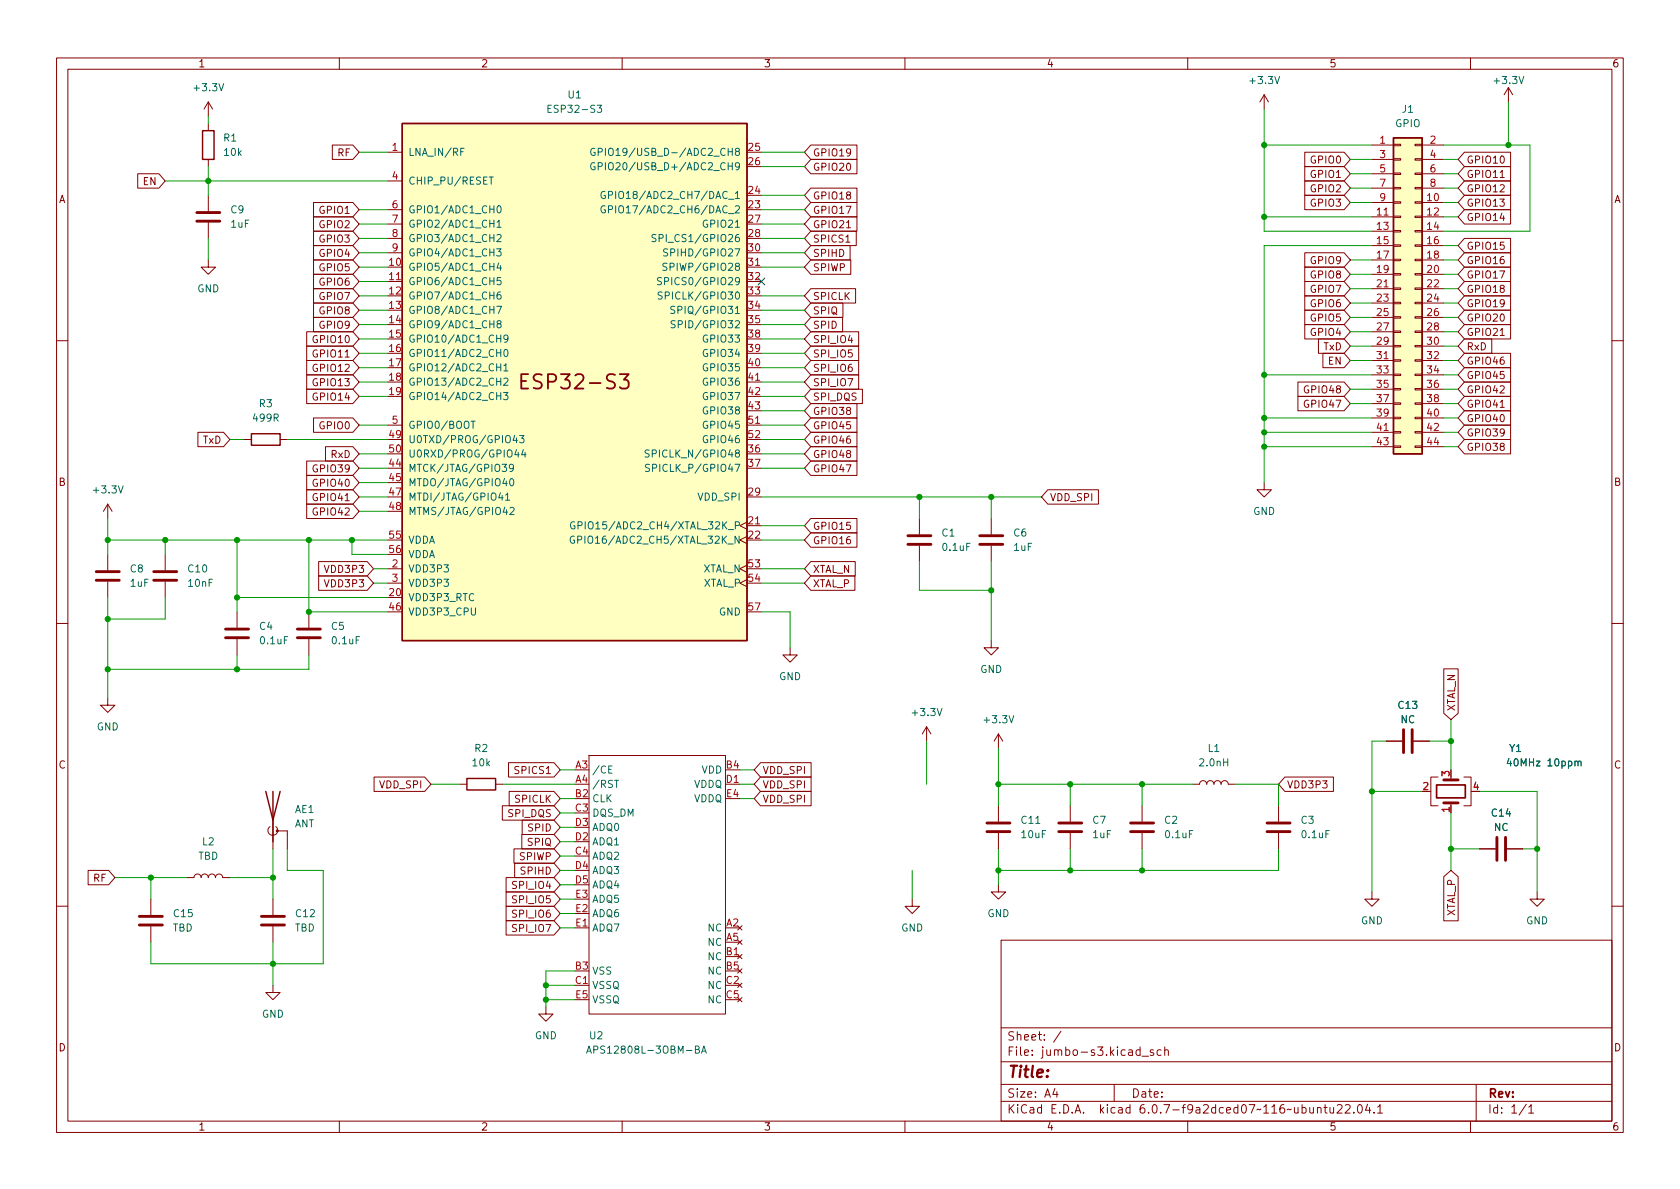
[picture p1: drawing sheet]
<svg xmlns="http://www.w3.org/2000/svg" width="297mm" height="210mm" viewBox="0 0 297 210" stroke-linecap="round" stroke-linejoin="round" font-family="sans-serif">
<g fill="none" stroke="#840000" stroke-width=".18">
<path d="M10 10.2h277v190.1h-277zM12 12.2h273v186.1h-273zM36.8 18v2.6M36.8 18l-.7 1.3M36.8 18l.8 1.3M60 10.2v2M110 10.2v2M160 10.2v2M210 10.2v2M223.5 16.8l-.7 1.2M223.5 16.8v2.5M223.5 16.8l.8 1.2"/>
<path d="M260 10.2v2M266.7 15.5l-.8 1.3M266.7 15.5v2.5M266.7 15.5l.8 1.3M24.3 30.7h3.8l1.1 1.3-1.1 1.3h-3.8zM36.8 21.8v1.3M36.8 28.2v1.3M36.8 34.5v2.8M36.8 39.4v2.8M55.4 38.3h7l1.1 1.3-1.1 1.3h-7zM55.4 35.8h7l1.1 1.3-1.1 1.2h-7zM58.8 25.6h3.6l1.1 1.3-1.1 1.3h-3.6z"/>
<path d="M68.6 26.9h2.5M68.6 32h2.5M68.6 37.1h2.5M68.6 39.6h2.5M143.4 25.6h8.1v2.6h-8.1l-1.2-1.3zM143.4 35.8h8.1v2.5h-8.1l-1.2-1.2zM143.4 38.3h8.1v2.6h-8.1l-1.2-1.3zM143.4 28.2h8.1v2.5h-8.1l-1.2-1.2zM143.4 33.3h8.1v2.5h-8.1l-1.2-1.3zM230.7 32h6.9l1.2 1.3-1.2 1.2h-6.9zM230.7 29.5h6.9l1.2 1.2-1.2 1.3h-6.9zM230.7 26.9h6.9l1.2 1.3-1.2 1.3h-6.9z"/>
<path d="M230.7 34.5h6.9l1.2 1.3-1.2 1.3h-6.9zM242.6 25.6h3.8M242.6 35.8h3.8M242.6 38.3h3.8M242.6 28.2h3.8M242.6 30.7h3.8M242.6 33.3h3.8M246.4 38.2h1.2v.3h-1.2zM246.4 35.7h1.2v.2h-1.2zM246.4 33.1h1.2v.3h-1.2zM246.4 30.6h1.2v.3h-1.2zM246.4 28.1h1.2v.2h-1.2z"/>
<path d="M246.4 25.5h1.2v.3h-1.2zM250.2 38.2h1.3v.3h-1.3zM250.2 35.7h1.3v.2h-1.3zM250.2 33.1h1.3v.3h-1.3zM250.2 30.6h1.3v.3h-1.3zM250.2 28.1h1.3v.2h-1.3zM250.2 25.5h1.3v.3h-1.3zM251.5 25.6h3.8M251.5 35.8h3.8M251.5 38.3h3.8M251.5 28.2h3.8M251.5 30.7h3.8"/>
<path d="M251.5 33.3h3.8M258.9 34.5h8.2v2.6h-8.2l-1.1-1.3zM258.9 37.1h8.2v2.5h-8.2l-1.1-1.3zM258.9 32h8.2v2.5h-8.2l-1.1-1.2zM258.9 29.5h8.2v2.5h-8.2l-1.1-1.3zM258.9 26.9h8.2v2.6h-8.2l-1.1-1.3zM265.2 31.4h.8M36.8 46v1.2h1.3l-1.3 1.3-1.2-1.3h1.2M54.2 58.7h8.2l1.1 1.2-1.1 1.3h-8.2zM55.4 51h7l1.1 1.3-1.1 1.3h-7zM55.4 53.6h7l1.1 1.3-1.1 1.2h-7zM55.4 43.4h7l1.1 1.3-1.1 1.3h-7z"/>
<path d="M55.4 56.1h7l1.1 1.3-1.1 1.3h-7zM55.4 46h7l1.1 1.2-1.1 1.3h-7zM55.4 40.9h7l1.1 1.3-1.1 1.2h-7zM55.4 48.5h7l1.1 1.3-1.1 1.2h-7zM68.6 49.8h2.5M68.6 42.2h2.5M68.6 44.7h2.5M132.1 47.2h2.5M143.4 46h7v2.5h-7l-1.2-1.3zM143.4 43.4h6.9v2.6h-6.9l-1.2-1.3zM143.4 51h7.9v2.6h-7.9l-1.2-1.3zM143.4 40.9h8v2.5h-8l-1.2-1.2z"/>
<path d="M143.4 56.1h5.6v2.6h-5.6l-1.2-1.3zM143.4 58.7h8.4v2.5h-8.4l-1.2-1.3zM143.4 53.6h5.6v2.5h-5.6l-1.2-1.2zM149.6 42.8h.7M149.7 40.3h.7M230.7 52.3h6.9l1.2 1.3-1.2 1.3h-6.9zM230.7 49.8h6.9l1.2 1.2-1.2 1.3h-6.9zM230.7 54.9h6.9l1.2 1.2-1.2 1.3h-6.9zM230.7 47.2h6.9l1.2 1.3-1.2 1.3h-6.9zM230.7 57.4h6.9l1.2 1.3-1.2 1.2h-6.9zM230.7 44.7h6.9l1.2 1.3-1.2 1.2h-6.9zM233.1 59.9h4.5l1.2 1.3-1.2 1.3h-4.5z"/>
<path d="M242.6 40.9h3.8M242.6 43.4h3.8M242.6 46h3.8M242.6 48.5h3.8M242.6 51h3.8M242.6 53.6h3.8M242.6 56.1h3.8M242.6 58.7h3.8M246.4 58.5h1.2v.3h-1.2zM246.4 56h1.2v.3h-1.2zM246.4 53.5h1.2v.2h-1.2zM246.4 50.9h1.2v.3h-1.2z"/>
<path d="M246.4 48.4h1.2v.2h-1.2zM246.4 45.8h1.2v.3h-1.2zM246.4 43.3h1.2v.3h-1.2zM246.4 40.8h1.2v.2h-1.2zM250.2 58.5h1.3v.3h-1.3zM250.2 56h1.3v.3h-1.3zM250.2 53.5h1.3v.2h-1.3zM250.2 50.9h1.3v.3h-1.3zM250.2 48.4h1.3v.2h-1.3zM250.2 45.8h1.3v.3h-1.3zM250.2 43.3h1.3v.3h-1.3zM250.2 40.8h1.3v.2h-1.3z"/>
<path d="M251.5 40.9h3.8M251.5 43.4h3.8M251.5 46h3.8M251.5 48.5h3.8M251.5 51h3.8M251.5 53.6h3.8M251.5 56.1h3.8M251.5 58.7h3.8M258.9 57.4h8.2v2.5h-8.2l-1.1-1.2zM258.9 54.9h8.2v2.5h-8.2l-1.1-1.3zM258.9 59.9h4.9v2.6h-4.9l-1.1-1.3zM258.9 42.2h8.2v2.5h-8.2l-1.1-1.3z"/>
<path d="M258.9 52.3h8.2v2.6h-8.2l-1.1-1.3zM258.9 47.2h8.2v2.6h-8.2l-1.1-1.3zM258.9 49.8h8.2v2.5h-8.2l-1.1-1.3zM258.9 44.7h8.2v2.5h-8.2l-1.1-1.2zM265.2 59.3h.8M10 60.2h2M35 76.4h4.5l1.1 1.3-1.1 1.3h-4.5zM43.2 77.7h1.2M49.5 77.7h1.3M54.2 68.8h8.2l1.1 1.3-1.1 1.3h-8.2zM54.2 66.3h8.2l1.1 1.3-1.1 1.2h-8.2zM54.2 61.2h8.2l1.1 1.3-1.1 1.2h-8.2z"/>
<path d="M54.2 63.7h8.2l1.1 1.3-1.1 1.3h-8.2zM55.4 73.9h7l1.1 1.3-1.1 1.2h-7zM57.6 79h4.8l1.1 1.3-1.1 1.2h-4.8zM68.6 75.2h2.5M132.1 67.6h2.5M132.1 75.2h2.5M143.4 66.3h8.4v2.5h-8.4l-1.2-1.2zM143.4 63.7h8.4v2.6h-8.4l-1.2-1.3zM143.4 79h8.1v2.5h-8.1l-1.2-1.2zM143.4 61.2h8.4v2.5h-8.4l-1.2-1.2zM143.4 73.9h8.1v2.5h-8.1l-1.2-1.2zM143.4 76.4h8.1v2.6h-8.1l-1.2-1.3z"/>
<path d="M143.4 68.8h9.1v2.6h-9.1l-1.2-1.3zM143.4 71.4h8.1v2.5h-8.1l-1.2-1.3zM229.5 67.6h8.1l1.2 1.2-1.2 1.3h-8.1zM229.5 70.1h8.1l1.2 1.3-1.2 1.2h-8.1zM233.9 62.5h3.7l1.2 1.2-1.2 1.3h-3.7zM242.6 61.2h3.8M242.6 63.7h3.8M242.6 66.3h3.8M242.6 68.8h3.8M242.6 71.4h3.8M242.6 73.9h3.8M242.6 76.4h3.8"/>
<path d="M242.6 79h3.8M246.4 78.9h1.2v.2h-1.2zM246.4 76.3h1.2v.3h-1.2zM246.4 73.8h1.2v.2h-1.2zM246.4 71.2h1.2v.3h-1.2zM246.4 68.7h1.2v.3h-1.2zM246.4 66.2h1.2v.2h-1.2zM246.4 63.6h1.2v.3h-1.2zM246.4 61.1h1.2v.2h-1.2zM250.2 78.9h1.3v.2h-1.3zM250.2 76.3h1.3v.3h-1.3zM250.2 73.8h1.3v.2h-1.3z"/>
<path d="M250.2 71.2h1.3v.3h-1.3zM250.2 68.7h1.3v.3h-1.3zM250.2 66.2h1.3v.2h-1.3zM250.2 63.6h1.3v.3h-1.3zM250.2 61.1h1.3v.2h-1.3zM251.5 61.2h3.8M251.5 63.7h3.8M251.5 66.3h3.8M251.5 68.8h3.8M251.5 71.4h3.8M251.5 73.9h3.8M251.5 76.4h3.8"/>
<path d="M251.5 79h3.8M258.9 62.5h8.2v2.5h-8.2l-1.1-1.3zM258.9 75.2h8.2v2.5h-8.2l-1.1-1.3zM258.9 72.6h8.2v2.6h-8.2l-1.1-1.3zM258.9 77.7h8.2v2.6h-8.2l-1.1-1.3zM258.9 70.1h8.2v2.5h-8.2l-1.1-1.2zM258.9 65h8.2v2.6h-8.2l-1.1-1.3zM258.9 67.6h8.2v2.5h-8.2l-1.1-1.3zM265.2 72h.8M285 60.2h2M19 89.1v2.6M19 98v2.8"/>
<path d="M19 89.1l-.7 1.3M19 89.1l.8 1.3M29.2 98v2.8M54.2 81.5h8.2l1.1 1.3-1.1 1.3h-8.2zM54.2 84.1h8.2l1.1 1.2-1.1 1.3h-8.2zM54.2 89.1h8.2l1.1 1.3-1.1 1.3h-8.2zM54.2 86.6h8.2l1.1 1.3-1.1 1.2h-8.2zM56.3 99.3h8.6l1.1 1.3-1.1 1.2h-8.6zM132.1 92.3l-1.3 .7 1.3 .6M132.1 94.9l-1.3 .6 1.3 .6M132.1 99.9l-1.3 .7 1.3 .6M132.1 93h2.5"/>
<path d="M143.4 91.7h8.1v2.5h-8.1l-1.2-1.2zM143.4 94.2h8.1v2.6h-8.1l-1.2-1.3zM143.4 99.3h7.8v2.5h-7.8l-1.2-1.2zM143.4 81.5h8.1v2.6h-8.1l-1.2-1.3zM162.6 91.7v2.8M162.6 96.5v2.8M175.3 91.7v2.8M175.3 96.5v2.8M185.3 86.6h8.9v2.5h-8.9l-1.2-1.2zM223.5 85.3v1.3h1.3l-1.3 1.3-1.3-1.3h1.3M10 110.2h2M19 102.9v2.8"/>
<path d="M29.2 102.9v2.8M41.9 108.2v2.8M41.9 113v2.8M54.6 108.2v2.8M54.6 113v2.8M56.3 101.8h8.6l1.1 1.3-1.1 1.3h-8.6zM68.6 100.6h2.5M68.6 103.1h2.5M132.1 102.5l-1.3 .6 1.3 .7M139.7 114.5v1.3h1.3l-1.3 1.3-1.3-1.3h1.3M143.4 101.8h7.8v2.6h-7.8l-1.2-1.3zM175.3 113.3v1.2h1.2l-1.2 1.3-1.3-1.3h1.3"/>
<path d="M255.3 118.3h2.5v7.8l-1.3 1.1-1.2-1.1zM285 110.2h2M19 123.4v1.3h1.3l-1.3 1.3-1.2-1.3h1.2M66.1 137.4h9l1.1 1.3-1.1 1.2h-9zM81.3 138.7h1.2M87.6 138.7h1.3M89.9 134.9h8l1.2 1.2-1.2 1.3h-8zM90 139.9h7.9l1.2 1.3-1.2 1.3h-7.9zM104.1 133.6h24.2v45.7h-24.2zM134.5 137.4h8.9v2.5h-8.9l-1.2-1.2zM134.5 134.9h8.9v2.5h-8.9l-1.2-1.3zM134.5 139.9h8.9v2.6h-8.9l-1.2-1.3z"/>
<path d="M163.8 128.5l-.7 1.3M163.8 128.5v2.6M163.8 128.5l.8 1.3M176.5 129.8l-.7 1.3M176.5 129.8v2.5M176.5 129.8l.8 1.3M210.8 138.7h1.3a.64 .64 0 0 1 .6-.7 .64 .64 0 0 1 .7 .7 .64 .64 0 0 1 .6-.7 .64 .64 0 0 1 .6 .7 .64 .64 0 0 1 .7-.7 .64 .64 0 0 1 .6 .7 .64 .64 0 0 1 .6-.7 .64 .64 0 0 1 .7 .7h1.2M227.2 137.4h8.6v2.5h-8.6l-1.1-1.2zM245.1 131.1h2.8M249.9 131.1h2.8M254.3 137.4h-1.3v5.1h1.3M256.5 137.4v.5"/>
<path d="M258.8 137.4h1.3v5.1h-1.3M15.6 153.9h3.6l1.1 1.3-1.1 1.3h-3.6zM26.7 159v2.8M33 155.2h1.3a.64 .64 0 0 1 .6-.6 .64 .64 0 0 1 .7 .6 .64 .64 0 0 1 .6-.6 .64 .64 0 0 1 .6 .6 .64 .64 0 0 1 .7-.6 .64 .64 0 0 1 .6 .6 .64 .64 0 0 1 .6-.6 .64 .64 0 0 1 .7 .6h1.2M48.3 145v5.1M48.3 159v2.8M48.8 146.2a.85 .85 0 0 1 .1 1.2 .85 .85 0 0 1-1.3 0 .85 .85 0 0 1 .2-1.2M49 146.9h1.8v3.2M88.8 142.5h9.1l1.2 1.3-1.2 1.2h-9.1zM89.5 155.2h8.4l1.2 1.3-1.2 1.2h-8.4zM89.5 157.7h8.4l1.2 1.3-1.2 1.3h-8.4zM90.9 150.1h7l1.2 1.3-1.2 1.2h-7z"/>
<path d="M91 152.6h6.9l1.2 1.3-1.2 1.3h-6.9zM92.3 147.6h5.6l1.2 1.2-1.2 1.3h-5.6zM92.3 145h5.6l1.2 1.3-1.2 1.3h-5.6zM161.3 159v1.3h1.3l-1.3 1.2-1.3-1.2h1.3M176.5 156.5v1.2h1.3l-1.3 1.3-1.2-1.3h1.2M176.5 142.5v2.8M176.5 147.3v2.8M189.2 142.5v2.8M189.2 147.3v2.8M201.9 142.5v2.8M201.9 147.3v2.8M226.1 142.5v2.8"/>
<path d="M226.1 147.3v2.8M242.6 157.7v1.3h1.2l-1.2 1.3-1.3-1.3h1.3M255.3 155l1.2-1.1 1.3 1.1v7.8h-2.5zM256.5 142v.5M261.6 150.1h2.8M266.4 150.1h2.8M271.8 157.7v1.3h1.2l-1.2 1.3-1.3-1.3h1.3M10 160.2h2M26.7 163.8v2.8M48.3 174.2v1.3h1.2l-1.2 1.3-1.3-1.3h1.3M48.3 163.8v2.8M89.5 162.8h8.4l1.2 1.3-1.2 1.2h-8.4z"/>
<path d="M89.5 160.3h8.4l1.2 1.2-1.2 1.3h-8.4zM96.5 178v1.3h1.3l-1.3 1.3-1.3-1.3h1.3M130.4 163.7l.8 .8M130.4 166.2l.8 .8M130.4 168.8l.8 .7M130.4 171.3l.8 .8M131.2 163.7l-.8 .8M131.2 166.2l-.8 .8M131.2 168.8l-.8 .7M131.2 171.3l-.8 .8M177 166.3h108v32h-108zM285 160.2h2"/>
<path d="M60 198.3v2M110 198.3v2M160 198.3v2M177 194.8h108M177 191.8h108M177 187.8h108M177 181.8h108M186.5 192.5l-.4 1h1M186.9 193v1M187.6 182.4l-1.3 1.9M197 191.8v3M201.9 186.8h1.2"/>
<path d="M203.9 185.7l-.3-.1-.2 .2v.3l.5 .1v.4h-.5M205.3 185.7l-.4-.1-.3 .3v.4l.1 .3h.6M205.9 185.8l.2-.2 .4 .1 .1 .9M205.9 185.1v1.5M210 198.3v2M232.9 196l.2-.2 .4 .1 .1 .9M232.9 195.8v1M234.1 195.8h.5M234.3 195.3v1.3l.3 .2M235.1 195.8l.1 1h.4l.2-.1M235.8 195.8v1M236.4 195.5l.6-.2 .2 .2 .1 .3-.9 1h.9"/>
<path d="M237.9 195.5l.5-.2 .2 .2 .1 .3-.9 1h.9M239.4 196.7v.1M240.2 195.4l.2-.1a.81 .81 0 0 1 .5 .7 .81 .81 0 0 1-.3 .8h-.1a.81 .81 0 0 1-.6-.6 .81 .81 0 0 1 .3-.8zM241.8 195.3l-.4 1h1M242.1 195.8v1M242.9 196.7v.1M243.6 195.8l.4-.5v1.5M243.6 196.8h.8M260 198.3v2M261 191.8v6.5M269.9 195.3l-1.3 1.9M270.3 195.8l.4-.5v1.5"/>
<path d="M270.3 196.8h.9"/>
</g>
<g fill="none" stroke="#840000" stroke-width=".51">
<path d="M34.8 39.1h4.1M34.8 37.6h4.1M160.5 96.3h4.1M160.5 94.7h4.1M173.2 96.3h4.1M173.2 94.7h4.1M17 101.1h4.1M17 102.6h4.1M27.2 101.1h4M27.2 102.6h4M39.9 112.8h4M39.9 111.2h4"/>
<path d="M52.6 112.8h4M52.6 111.2h4M248.2 129v4.1M249.7 129v4.1M255.3 137.9h2.5M174.5 147.1h4.1M174.5 145.5h4.1M187.2 147.1h4.1M187.2 145.5h4.1M199.9 147.1h4.1M199.9 145.5h4.1M224 147.1h4.1"/>
<path d="M224 145.5h4.1M255.3 142h2.5M264.7 148.1v4M266.2 148.1v4M24.6 162h4.1M24.6 163.6h4.1M46.2 162h4.1M46.2 163.6h4.1"/>
</g>
<path d="M35.8 23.1h2v5.1h-2zM71.1 21.8h61v91.5h-61zM246.4 24.4h5.1v55.9h-5.1zM44.4 76.7h5.1v2h-5.1zM47 139.9l1.3 5.1 1.2-5.1M48.3 139.9v8.9M82.5 137.7h5.1v2h-5.1z" fill="none" stroke="#840000" stroke-width=".25"/>
<path d="M254 138.8h5.1v2.3h-5.1z" fill="none" stroke="#840000" stroke-width=".3"/>
<g fill="none" stroke="#006464" stroke-width=".18">
<path d="M96.9 19.2h.4M97.5 18.6h-.6v1.3h.6M105.6 18.6h.8l-.4 .5 .3 .1v.6l-.2 .1-.5-.1M81.5 26.8h.4M82.1 26.2h-.6v1.3M86.5 31.3h.7M86.8 31.3v1.3M87.9 39.3l.3-.4v1.3M88 36.5l.2-.1a.68 .68 0 0 1 .4 .6 .68 .68 0 0 1-.4 .7l-.2-.2-.1-.3zM105.2 26.3a.59 .59 0 0 0-.8 .6 .59 .59 0 0 0 .8 .5v-.5h-.2M105.2 28.8a.59 .59 0 0 0-.8 .6 .59 .59 0 0 0 .8 .6v-.5h-.2M105.8 26.9l.6-.1 .1-.2-.1-.3-.6-.1v1.3"/>
<path d="M105.8 29.4h.6l.1-.2-.1-.3-.6-.1v1.2M107 36.4a.59 .59 0 0 0-.8 .6 .59 .59 0 0 0 .8 .6v-.5h-.2M107 33.9a.59 .59 0 0 0-.8 .6 .59 .59 0 0 0 .8 .6v-.5h-.2M107 26.2v1.3M107.6 37h.6l.1-.2-.1-.3-.6-.1v1.3M107.6 34.5l.6-.1 .1-.1-.1-.3-.6-.2v1.3M87.8 54.2h.9l-.6 1.2M87.8 44h.8l-.4 .5 .3 .1v.6l-.1 .1-.6-.1M87.9 41.6l.5-.1 .2 .3-.8 .9h.8M87.9 40.2h.7M88.1 57.2l-.2-.2v-.2l.2-.1 .4 .1 .1 .1-.1 .2-.5 .2-.1 .2v.2l.2 .3 .4-.1 .1-.2v-.2l-.2-.3M88.2 46.5l-.3 .9h.8"/>
<path d="M88.5 51.6l-.4 .1a.86 .86 0 0 0 0 1.2l.4-.1 .1-.5-.2-.2h-.3l-.2 .2M88.5 47v.8M88.5 49.1h-.6v.6l.2-.1h.4l.1 .2-.1 .4-.1 .2-.5-.2M89.8 59.8l-.2 .2h-.3l-.2-.2 .1-.5 .4-.1 .2 .2a.84 .84 0 0 1-.4 1.1h-.2M116 41.5h-.5l-.2 .1v.3l.6 .3 .1 .3-.3 .2h-.4M117 49.1h-.5l-.2 .1v.4l.5 .2 .2 .3-.3 .3-.5-.1M117.1 51.7l-.5-.1-.2 .1v.4l.6 .2 .1 .4-.3 .2-.4-.1M117.9 46.6l-.5-.1-.1 .2v.3l.5 .3 .1 .3-.2 .2h-.5M118 44.1l-.4-.1-.2 .1v.4l.5 .2 .1 .3-.2 .3-.5-.1M119.3 54.2h-.5l-.1 .1v.3l.5 .3 .1 .3-.2 .2h-.5M119.4 56.8l-.5-.1-.2 .2 .1 .3 .5 .3v.4l-.2 .1-.4-.1M83.3 74.5h.7"/>
<path d="M83.6 74.5v1.3M87.8 64.9h.7M88.5 64.3v1.3M89 69.4h.8l-.4 .5 .4 .1v.6l-.2 .1-.6-.1M89.1 64.7l.3-.4v1.3M89.1 67l.5-.1 .2 .3-.8 .9h.8M89.1 65.6h.7M89.2 61.9l.2-.1a.68 .68 0 0 1 .4 .6 .68 .68 0 0 1-.4 .7l-.2-.2-.1-.3zM91 77l-.3 .9h.8M91.3 79.5l-.3 .9h.8M91.3 77.4v.9M91.6 80v.8"/>
<path d="M91.9 77h.8l-.5 .5 .4 .1v.6l-.2 .1-.5-.1M92.5 79.5l-.3 .9h.8M92.8 80v.8M114.8 79.6h-.5l-.2 .1v.3l.6 .3 .1 .3-.3 .2h-.4M88.5 87.1l-.3 .9h.8M88.8 87.6v.9M89.4 87.5l.4-.3v1.3M89.4 88.5h.7M90.2 89.8l.5-.1 .2 .4-.8 .9h.8M90.2 84.8l.2-.2a.68 .68 0 0 1 .5 .7 .68 .68 0 0 1-.5 .6l-.2-.1-.1-.4zM90.8 82.6l-.3 .3h-.2l-.2-.3 .1-.4 .3-.1 .2 .1a.84 .84 0 0 1-.3 1.2h-.2M101.5 94.9a.59 .59 0 0 0-.7 .5 .59 .59 0 0 0 .7 .6l.1-.5h-.2"/>
<path d="M101.6 92.3a.59 .59 0 0 0-.7 .6 .59 .59 0 0 0 .7 .6l.1-.5h-.3M102.1 95.5l.6-.1 .2-.2-.1-.3-.7-.1v1.3M102.2 92.9h.6l.1-.2v-.3l-.7-.1v1.2M114.8 82.2l-.4-.1-.2 .1v.4l.5 .2 .1 .3-.2 .3-.5-.1M108.2 135.4h-.6v1.3h.6M108.7 138h.7M266.8 134.1l-.3 .9h.8M279 134.8l.2-.2 .3 .1v.7M103.7 186.2l.4-1.2 .5 1.2M103.8 185.9h.6M122.9 185.6l.6-.1 .1-.2v-.2l-.7-.1v1.2h.5l.2-.1 .1-.3-.3-.2M124 186.2l.5-1.2 .4 1.2"/>
<path d="M124.2 185.9h.6"/>
</g>
<g fill="#ffffc2" stroke="#ffffc2" stroke-width=".18">
<path d="M246.4 24.4h5.1v55.9h-5.1z"/>
<path d="M71.1 21.8h61v91.5h-61z"/>
</g>
<circle cx="49" cy="146.9" r=".18" fill="#840000" stroke="#840000" stroke-width=".18"/>
<path d="M92.2 67.4h.8M93.4 66.2h-1.2v2.5h1.2M109.6 66.2h1.6l-.9 .9a.69 .69 0 0 1 .9 .5v.6l-.3 .4-.2 .1h-.8l-.3-.2" fill="none" stroke="#840000" stroke-width=".32"/>
<g fill="none" stroke="#009600" stroke-width=".18">
<path d="M223.5 19.3v21.6h19.1M266.7 18v7.6M29.2 32h39.4M36.8 20.6v1.2M36.8 29.5v5M63.5 37.1h5.1M63.5 26.9h5.1M63.5 39.6h5.1M134.6 37.1h7.6M134.6 34.5h7.6M134.6 26.9h7.6M134.6 29.5h7.6"/>
<path d="M134.6 39.6h7.6M223.5 25.6h19.1M223.5 38.3h19.1M238.8 33.3h3.8M238.8 30.7h3.8M238.8 28.2h3.8M238.8 35.8h3.8M255.3 33.3h2.5M255.3 25.6h15.2v15.3h-15.2M255.3 30.7h2.5M255.3 28.2h2.5M255.3 35.8h2.5"/>
<path d="M255.3 38.3h2.5M36.8 42.2v3.8M63.5 47.2h5.1M63.5 42.2h5.1M63.5 44.7h5.1M63.5 59.9h5.1M63.5 57.4h5.1M63.5 52.3h5.1M63.5 54.9h5.1M63.5 49.8h5.1M134.6 47.2h7.6M134.6 42.2h7.6"/>
<path d="M134.6 44.7h7.6M134.6 59.9h7.6M134.6 57.4h7.6M134.6 52.3h7.6M134.6 54.9h7.6M238.8 58.7h3.8M238.8 56.1h3.8M238.8 53.6h3.8M238.8 46h3.8M238.8 48.5h3.8M238.8 51h3.8M242.6 43.4h-19.1v41.9"/>
<path d="M255.3 58.7h2.5M255.3 56.1h2.5M255.3 53.6h2.5M255.3 46h2.5M255.3 43.4h2.5M255.3 48.5h2.5M255.3 51h2.5M40.6 77.7h2.6M50.8 77.7h17.8M63.5 67.6h5.1M63.5 70.1h5.1M63.5 75.2h5.1"/>
<path d="M63.5 65h5.1M63.5 62.5h5.1M134.6 67.6h7.6M134.6 77.7h7.6M134.6 70.1h7.6M134.6 75.2h7.6M134.6 72.6h7.6M134.6 65h7.6M134.6 62.5h7.6M223.5 73.9h19.1M223.5 79h19.1M223.5 76.4h19.1"/>
<path d="M223.5 66.3h19.1M238.8 63.7h3.8M238.8 61.2h3.8M238.8 68.8h3.8M238.8 71.4h3.8M255.3 63.7h2.5M255.3 61.2h2.5M255.3 73.9h2.5M255.3 79h2.5M255.3 76.4h2.5M255.3 68.8h2.5M255.3 71.4h2.5"/>
<path d="M255.3 66.3h2.5M19 95.5h49.6M19 91.7v6.3M29.2 95.5v2.5M41.9 95.5v12.7M54.6 95.5v12.7h14M62.2 95.5v2.5h6.4M63.5 87.9h5.1M63.5 82.8h5.1M63.5 80.3h5.1M63.5 85.3h5.1M63.5 90.4h5.1"/>
<path d="M134.6 87.9h49.5M134.6 82.8h7.6M134.6 80.3h7.6M134.6 95.5h7.6M134.6 93h7.6M162.6 99.3v5.1h12.7M162.6 87.9v3.8M175.3 87.9v3.8M175.3 99.3v14M19 105.7v17.7M29.2 105.7v3.8h-10.2M41.9 115.8v2.6"/>
<path d="M41.9 105.7h26.7M54.6 115.8v2.6h-35.6M66 103.1h2.6M66 100.6h2.6M134.6 108.2h5.1v6.3M134.6 103.1h7.6M134.6 100.6h7.6M76.2 138.7h5.1M88.9 138.7h12.7M99.1 136.1h2.5M130.8 138.7h2.5M130.8 136.1h2.5"/>
<path d="M163.8 131.1v7.6M176.5 132.3v10.2M176.5 138.7h34.3M189.2 138.7v3.8M201.9 138.7v3.8M218.4 138.7h7.7v3.8M242.6 139.9h8.9M245.1 131.1h-2.5v26.6M252.7 131.1h3.8M256.5 127.2v8.9M261.6 139.9h10.2v17.8M20.3 155.2h12.7"/>
<path d="M26.7 155.2v3.8M40.6 155.2h7.7M48.3 150.1v8.9M50.8 150.1v3.8h6.3v16.5h-30.4v-3.8M99.1 153.9h2.5M99.1 141.2h2.5M99.1 151.4h2.5M99.1 143.8h2.5M99.1 159h2.5M99.1 146.3h2.5M99.1 148.8h2.5M99.1 156.5h2.5"/>
<path d="M130.8 141.2h2.5M161.3 153.9v5.1M176.5 150.1v6.4M189.2 150.1v3.8M201.9 150.1v3.8M226.1 150.1v3.8h-49.6M256.5 143.8v10.1M256.5 150.1h5.1M269.2 150.1h2.6M48.3 166.6v7.6M96.5 176.8h5.1M96.5 174.2h5.1"/>
<path d="M99.1 161.5h2.5M99.1 164.1h2.5M101.6 171.7h-5.1v6.3"/>
</g>
<path d="M134 49.2l1.2 1.2M135.2 49.2l-1.2 1.2" fill="none" stroke="#000084" stroke-width=".18"/>
<g fill="#009600" stroke="#009600" stroke-width=".18">
<circle cx="62.2" cy="95.5" r=".46"/>
<circle cx="54.6" cy="95.5" r=".46"/>
<circle cx="54.6" cy="108.2" r=".46"/>
<circle cx="48.3" cy="155.2" r=".46"/>
<circle cx="96.5" cy="174.2" r=".46"/>
<circle cx="96.5" cy="176.8" r=".46"/>
<circle cx="48.3" cy="170.4" r=".46"/>
<circle cx="19" cy="118.4" r=".46"/>
<circle cx="26.7" cy="155.2" r=".46"/>
<circle cx="41.9" cy="118.4" r=".46"/>
<circle cx="41.9" cy="105.7" r=".46"/>
<circle cx="19" cy="109.5" r=".46"/>
<circle cx="41.9" cy="95.5" r=".46"/>
<circle cx="19" cy="95.5" r=".46"/>
<circle cx="29.2" cy="95.5" r=".46"/>
<circle cx="175.3" cy="104.4" r=".46"/>
<circle cx="36.8" cy="32" r=".46"/>
<circle cx="201.9" cy="153.9" r=".46"/>
<circle cx="201.9" cy="138.7" r=".46"/>
<circle cx="271.8" cy="150.1" r=".46"/>
<circle cx="256.5" cy="131.1" r=".46"/>
<circle cx="242.6" cy="139.9" r=".46"/>
<circle cx="256.5" cy="150.1" r=".46"/>
<circle cx="223.5" cy="79" r=".46"/>
<circle cx="223.5" cy="73.9" r=".46"/>
<circle cx="223.5" cy="76.4" r=".46"/>
<circle cx="223.5" cy="66.3" r=".46"/>
<circle cx="162.6" cy="87.9" r=".46"/>
<circle cx="266.7" cy="25.6" r=".46"/>
<circle cx="223.5" cy="25.6" r=".46"/>
<circle cx="223.5" cy="38.3" r=".46"/>
<circle cx="176.5" cy="138.7" r=".46"/>
<circle cx="189.2" cy="153.9" r=".46"/>
<circle cx="175.3" cy="87.9" r=".46"/>
<circle cx="189.2" cy="138.7" r=".46"/>
<circle cx="176.5" cy="153.9" r=".46"/>
</g>
<text font-size="3.5" fill="#840000" x="93.3" y="68.8">ESP32-S3</text>
<text font-size="2.8" fill="#840000" x="178" y="190.6">Title:</text>
<g font-size="2.1" fill="#840000">
<text x="178" y="184">Sheet: /</text>
<text x="178" y="186.7">File: jumbo-s3.kicad_sch</text>
<text x="178" y="196.9">KiCad E.D.A. kicad 6.0.7-f9a2dced07~116~ubuntu22.04.1</text>
<text x="178" y="194.1">Size: A4</text>
<text x="200" y="194.1">Date:</text>
<text x="263" y="194.1">Rev:</text>
<text x="263" y="196.9">Id: 1/1</text>
</g>
<g font-size="1.8" fill="#840000">
<text x="35" y="11.9">1</text>
<text x="85" y="11.9">2</text>
<text x="135" y="11.9">3</text>
<text x="185" y="11.9">4</text>
<text x="235" y="11.9">5</text>
<text x="285" y="11.9">6</text>
<text x="59.7" y="27.6">RF</text>
<text x="143.7" y="27.6">GPIO19</text>
<text x="231.9" y="28.9">GPIO0</text>
<text x="259.2" y="28.9">GPIO10</text>
<text x="10.3" y="35.9">A</text>
<text x="25.3" y="32.7">EN</text>
<text x="143.7" y="30.2">GPIO20</text>
<text x="143.7" y="35.3">GPIO18</text>
<text x="231.9" y="34">GPIO2</text>
<text x="231.9" y="31.5">GPIO1</text>
<text x="259.2" y="34">GPIO12</text>
<text x="259.2" y="31.5">GPIO11</text>
<text x="285.3" y="35.9">A</text>
<text x="56.7" y="40.3">GPIO2</text>
<text x="56.7" y="37.8">GPIO1</text>
<text x="143.7" y="37.8">GPIO17</text>
<text x="143.7" y="40.3">GPIO21</text>
<text x="231.9" y="36.5">GPIO3</text>
<text x="259.2" y="36.5">GPIO13</text>
<text x="259.2" y="39.1">GPIO14</text>
<text x="56.7" y="45.4">GPIO4</text>
<text x="56.7" y="48">GPIO5</text>
<text x="56.7" y="42.9">GPIO3</text>
<text x="143.7" y="48">SPIWP</text>
<text x="143.7" y="45.4">SPIHD</text>
<text x="143.7" y="42.9">SPICS1</text>
<text x="231.9" y="46.7">GPIO9</text>
<text x="259.2" y="44.2">GPIO15</text>
<text x="259.2" y="46.7">GPIO16</text>
<text x="56.7" y="53">GPIO7</text>
<text x="56.7" y="50.5">GPIO6</text>
<text x="143.7" y="53">SPICLK</text>
<text x="231.9" y="51.8">GPIO7</text>
<text x="231.9" y="49.2">GPIO8</text>
<text x="259.2" y="49.2">GPIO17</text>
<text x="259.2" y="51.8">GPIO18</text>
<text x="56.7" y="55.6">GPIO8</text>
<text x="56.7" y="58.1">GPIO9</text>
<text x="143.7" y="58.1">SPID</text>
<text x="143.7" y="55.6">SPIQ</text>
<text x="231.9" y="54.3">GPIO6</text>
<text x="231.9" y="56.9">GPIO5</text>
<text x="231.9" y="59.4">GPIO4</text>
<text x="259.2" y="59.4">GPIO21</text>
<text x="259.2" y="56.9">GPIO20</text>
<text x="259.2" y="54.3">GPIO19</text>
<text x="55.7" y="60.7">GPIO10</text>
<text x="55.7" y="63.2">GPIO11</text>
<text x="55.7" y="65.7">GPIO12</text>
<text x="143.7" y="65.7">SPI_IO6</text>
<text x="143.7" y="60.7">SPI_IO4</text>
<text x="143.7" y="63.2">SPI_IO5</text>
<text x="234" y="61.9">TxD</text>
<text x="234.9" y="64.5">EN</text>
<text x="259.2" y="64.5">GPIO46</text>
<text x="259.2" y="61.9">RxD</text>
<text x="55.7" y="70.8">GPIO14</text>
<text x="55.7" y="68.3">GPIO13</text>
<text x="143.7" y="68.3">SPI_IO7</text>
<text x="143.7" y="70.8">SPI_DQS</text>
<text x="230.9" y="69.6">GPIO48</text>
<text x="259.2" y="67">GPIO45</text>
<text x="259.2" y="69.6">GPIO42</text>
<text x="56.7" y="75.9">GPIO0</text>
<text x="143.7" y="75.9">GPIO45</text>
<text x="143.7" y="73.4">GPIO38</text>
<text x="230.9" y="72.1">GPIO47</text>
<text x="259.2" y="77.2">GPIO39</text>
<text x="259.2" y="74.6">GPIO40</text>
<text x="259.2" y="72.1">GPIO41</text>
<text x="35.9" y="78.4">TxD</text>
<text x="55.7" y="83.5">GPIO39</text>
<text x="58.5" y="81">RxD</text>
<text x="143.7" y="83.5">GPIO47</text>
<text x="143.7" y="81">GPIO48</text>
<text x="143.7" y="78.4">GPIO46</text>
<text x="259.2" y="79.7">GPIO38</text>
<text x="10.3" y="85.9">B</text>
<text x="55.7" y="86.1">GPIO40</text>
<text x="55.7" y="88.6">GPIO41</text>
<text x="185.6" y="88.6">VDD_SPI</text>
<text x="285.3" y="85.9">B</text>
<text x="55.7" y="91.1">GPIO42</text>
<text x="143.7" y="93.7">GPIO15</text>
<text x="57.7" y="101.3">VDD3P3</text>
<text x="143.7" y="96.2">GPIO16</text>
<text x="143.7" y="101.3">XTAL_N</text>
<text x="57.7" y="103.8">VDD3P3</text>
<text x="143.7" y="103.8">XTAL_P</text>
<text x="257.3" y="125.8" transform="rotate(-90 257.3 125.8)">XTAL_N</text>
<text x="10.3" y="135.9">C</text>
<text x="91.3" y="136.9">SPICS1</text>
<text x="134.8" y="136.9">VDD_SPI</text>
<text x="285.3" y="135.9">C</text>
<text x="67.2" y="139.4">VDD_SPI</text>
<text x="91.1" y="141.9">SPICLK</text>
<text x="134.8" y="139.4">VDD_SPI</text>
<text x="134.8" y="141.9">VDD_SPI</text>
<text x="227.5" y="139.4">VDD3P3</text>
<text x="90" y="144.5">SPI_DQS</text>
<text x="93.4" y="149.6">SPIQ</text>
<text x="93.5" y="147">SPID</text>
<text x="16.5" y="155.9">RF</text>
<text x="91.9" y="152.1">SPIWP</text>
<text x="92.2" y="154.6">SPIHD</text>
<text x="90.9" y="157.2">SPI_IO4</text>
<text x="90.9" y="159.7">SPI_IO5</text>
<text x="90.9" y="164.8">SPI_IO7</text>
<text x="90.9" y="162.3">SPI_IO6</text>
<text x="257.3" y="162.1" transform="rotate(-90 257.3 162.1)">XTAL_P</text>
<text x="10.3" y="185.9">D</text>
<text x="285.3" y="185.9">D</text>
<text x="35" y="199.9">1</text>
<text x="85" y="199.9">2</text>
<text x="135" y="199.9">3</text>
<text x="185" y="199.9">4</text>
<text x="235" y="199.9">5</text>
<text x="285" y="199.9">6</text>
</g>
<g font-size="1.8" fill="#006464">
<text x="34.5" y="16.1">+3.3V</text>
<text x="100.5" y="17.4">U1</text>
<text x="221.2" y="14.9">+3.3V</text>
<text x="264.4" y="14.9">+3.3V</text>
<text x="97.5" y="19.9">ESP32-S3</text>
<text x="246.7" y="22.5">GPIO</text>
<text x="247.9" y="19.9">J1</text>
<text x="39.6" y="25">R1</text>
<text x="39.7" y="27.6">10k</text>
<text x="72.1" y="27.6">LNA_IN/RF</text>
<text x="107.8" y="27.6">GPIO19/USB_D-/ADC2_CH8</text>
<text x="72.1" y="32.6">CHIP_PU/RESET</text>
<text x="107.3" y="30.1">GPIO20/USB_D+/ADC2_CH9</text>
<text x="108.6" y="35.2">GPIO18/ADC2_CH7/DAC_1</text>
<text x="40.8" y="37.7">C9</text>
<text x="40.9" y="40.3">1uF</text>
<text x="72.1" y="37.7">GPIO1/ADC1_CH0</text>
<text x="72.1" y="40.3">GPIO2/ADC1_CH1</text>
<text x="108.6" y="37.7">GPIO17/ADC2_CH6/DAC_2</text>
<text x="124.7" y="40.3">GPIO21</text>
<text x="72.1" y="47.9">GPIO5/ADC1_CH4</text>
<text x="72.1" y="42.8">GPIO3/ADC1_CH2</text>
<text x="72.1" y="45.3">GPIO4/ADC1_CH3</text>
<text x="116.9" y="42.8">SPI_CS1/GPIO26</text>
<text x="118.5" y="47.9">SPIWP/GPIO28</text>
<text x="118.8" y="45.3">SPIHD/GPIO27</text>
<text x="34.9" y="51.7">GND</text>
<text x="72.1" y="50.4">GPIO6/ADC1_CH5</text>
<text x="72.1" y="53">GPIO7/ADC1_CH6</text>
<text x="117.7" y="53">SPICLK/GPIO30</text>
<text x="117.9" y="50.4">SPICS0/GPIO29</text>
<text x="72.1" y="55.5">GPIO8/ADC1_CH7</text>
<text x="72.1" y="58">GPIO9/ADC1_CH8</text>
<text x="120" y="55.5">SPIQ/GPIO31</text>
<text x="120.1" y="58">SPID/GPIO32</text>
<text x="72.1" y="60.6">GPIO10/ADC1_CH9</text>
<text x="72.1" y="63.1">GPIO11/ADC2_CH0</text>
<text x="72.1" y="65.7">GPIO12/ADC2_CH1</text>
<text x="124.7" y="60.6">GPIO33</text>
<text x="124.7" y="63.1">GPIO34</text>
<text x="124.7" y="65.7">GPIO35</text>
<text x="72.1" y="68.2">GPIO13/ADC2_CH2</text>
<text x="72.1" y="70.7">GPIO14/ADC2_CH3</text>
<text x="124.7" y="68.2">GPIO36</text>
<text x="124.7" y="70.7">GPIO37</text>
<text x="44.9" y="74.5">499R</text>
<text x="45.9" y="72">R3</text>
<text x="72.1" y="75.8">GPIO0/BOOT</text>
<text x="124.7" y="73.3">GPIO38</text>
<text x="124.7" y="75.8">GPIO45</text>
<text x="72.1" y="83.4">MTCK/JTAG/GPIO39</text>
<text x="72.1" y="78.4">U0TXD/PROG/GPIO43</text>
<text x="72.1" y="80.9">U0RXD/PROG/GPIO44</text>
<text x="115.4" y="80.9">SPICLK_N/GPIO48</text>
<text x="115.5" y="83.4">SPICLK_P/GPIO47</text>
<text x="124.7" y="78.4">GPIO46</text>
<text x="16.7" y="87.2">+3.3V</text>
<text x="72.1" y="86">MTDO/JTAG/GPIO40</text>
<text x="72.1" y="88.5">MTDI/JTAG/GPIO41</text>
<text x="123.5" y="88.5">VDD_SPI</text>
<text x="72.1" y="91.1">MTMS/JTAG/GPIO42</text>
<text x="103.3" y="93.6">GPIO15/ADC2_CH4/XTAL_32K_P</text>
<text x="166.6" y="94.9">C1</text>
<text x="179.3" y="94.9">C6</text>
<text x="221.6" y="91.1">GND</text>
<text x="23" y="101.2">C8</text>
<text x="33.3" y="101.2">C10</text>
<text x="72.1" y="101.2">VDD3P3</text>
<text x="72.1" y="96.1">VDDA</text>
<text x="72.1" y="98.7">VDDA</text>
<text x="103.2" y="96.1">GPIO16/ADC2_CH5/XTAL_32K_N</text>
<text x="124.2" y="101.2">XTAL_N</text>
<text x="166.8" y="97.4">0.1uF</text>
<text x="179.3" y="97.4">1uF</text>
<text x="23.1" y="103.8">1uF</text>
<text x="33.4" y="103.8">10nF</text>
<text x="72.1" y="106.3">VDD3P3_RTC</text>
<text x="72.1" y="103.8">VDD3P3</text>
<text x="124.3" y="103.8">XTAL_P</text>
<text x="45.9" y="111.4">C4</text>
<text x="46.1" y="113.9">0.1uF</text>
<text x="58.6" y="111.4">C5</text>
<text x="58.8" y="113.9">0.1uF</text>
<text x="72.1" y="108.8">VDD3P3_CPU</text>
<text x="127.1" y="108.8">GND</text>
<text x="173.3" y="119">GND</text>
<text x="137.7" y="120.3">GND</text>
<text x="247.3" y="125.3">C13</text>
<text x="17.1" y="129.2">GND</text>
<text x="161.5" y="126.6">+3.3V</text>
<text x="174.2" y="127.9">+3.3V</text>
<text x="247.6" y="127.9">NC</text>
<text x="83.6" y="135.5">10k</text>
<text x="84" y="133">R2</text>
<text x="104.6" y="136.8">/CE</text>
<text x="124" y="136.8">VDD</text>
<text x="212.2" y="135.5">2.0nH</text>
<text x="213.6" y="133">L1</text>
<text x="266.9" y="133">Y1</text>
<text x="267.2" y="135.5">40MHz 10ppm</text>
<text x="52.2" y="143.8">AE1</text>
<text x="104.6" y="139.3">/RST</text>
<text x="104.6" y="141.9">CLK</text>
<text x="122.7" y="139.3">VDDQ</text>
<text x="122.7" y="141.9">VDDQ</text>
<text x="35.8" y="149.5">L2</text>
<text x="52" y="146.3">ANT</text>
<text x="104.6" y="144.4">DQS_DM</text>
<text x="104.6" y="149.5">ADQ1</text>
<text x="104.6" y="146.9">ADQ0</text>
<text x="180.6" y="145.7">C11</text>
<text x="180.7" y="148.2">10uF</text>
<text x="193.2" y="145.7">C7</text>
<text x="193.3" y="148.2">1uF</text>
<text x="205.9" y="145.7">C2</text>
<text x="206.1" y="148.2">0.1uF</text>
<text x="230.1" y="145.7">C3</text>
<text x="230.3" y="148.2">0.1uF</text>
<text x="263.8" y="144.4">C14</text>
<text x="264.2" y="146.9">NC</text>
<text x="35" y="152">TBD</text>
<text x="104.6" y="152">ADQ2</text>
<text x="104.6" y="154.6">ADQ3</text>
<text x="104.6" y="157.1">ADQ4</text>
<text x="104.6" y="159.6">ADQ5</text>
<text x="30.5" y="164.7">TBD</text>
<text x="30.8" y="162.2">C15</text>
<text x="52.1" y="164.7">TBD</text>
<text x="52.4" y="162.2">C12</text>
<text x="104.6" y="164.7">ADQ7</text>
<text x="104.6" y="162.2">ADQ6</text>
<text x="125.2" y="164.7">NC</text>
<text x="125.2" y="167.3">NC</text>
<text x="159.3" y="164.7">GND</text>
<text x="174.6" y="162.2">GND</text>
<text x="240.6" y="163.4">GND</text>
<text x="269.8" y="163.4">GND</text>
<text x="104.6" y="172.3">VSS</text>
<text x="125.2" y="169.8">NC</text>
<text x="125.2" y="172.3">NC</text>
<text x="46.3" y="180">GND</text>
<text x="104.6" y="174.9">VSSQ</text>
<text x="104.6" y="177.4">VSSQ</text>
<text x="125.2" y="174.9">NC</text>
<text x="125.2" y="177.4">NC</text>
<text x="94.6" y="183.8">GND</text>
<text x="104.3" y="183.8">U2</text>
<text x="105.1" y="186.3">APS12808L-3OBM-BA</text>
</g>
<g font-size="1.8" fill="#a90000">
<text x="69.4" y="26.7">1</text>
<text x="132.4" y="26.7">25</text>
<text x="132.4" y="29.2">26</text>
<text x="244" y="25.4">1</text>
<text x="244" y="27.9">3</text>
<text x="252.9" y="25.4">2</text>
<text x="252.9" y="27.9">4</text>
<text x="69.4" y="31.7">4</text>
<text x="132.4" y="34.3">24</text>
<text x="244" y="30.5">5</text>
<text x="244" y="33">7</text>
<text x="244" y="35.6">9</text>
<text x="252.4" y="35.6">10</text>
<text x="252.9" y="30.5">6</text>
<text x="252.9" y="33">8</text>
<text x="69.4" y="36.8">6</text>
<text x="69.4" y="39.4">7</text>
<text x="69.4" y="41.9">8</text>
<text x="132.4" y="36.8">23</text>
<text x="132.4" y="39.4">27</text>
<text x="132.4" y="41.9">28</text>
<text x="243.5" y="38.1">11</text>
<text x="243.5" y="40.6">13</text>
<text x="252.4" y="38.1">12</text>
<text x="252.4" y="40.6">14</text>
<text x="68.9" y="47">10</text>
<text x="69.4" y="44.4">9</text>
<text x="132.4" y="44.4">30</text>
<text x="132.4" y="47">31</text>
<text x="243.5" y="43.2">15</text>
<text x="243.5" y="45.7">17</text>
<text x="252.4" y="43.2">16</text>
<text x="252.4" y="45.7">18</text>
<text x="68.9" y="49.5">11</text>
<text x="68.9" y="52.1">12</text>
<text x="132.4" y="49.5">32</text>
<text x="132.4" y="52.1">33</text>
<text x="243.5" y="48.3">19</text>
<text x="243.5" y="50.8">21</text>
<text x="243.5" y="53.3">23</text>
<text x="252.4" y="48.3">20</text>
<text x="252.4" y="50.8">22</text>
<text x="252.4" y="53.3">24</text>
<text x="68.9" y="54.6">13</text>
<text x="68.9" y="57.1">14</text>
<text x="68.9" y="59.7">15</text>
<text x="132.4" y="54.6">34</text>
<text x="132.4" y="57.1">35</text>
<text x="132.4" y="59.7">38</text>
<text x="243.5" y="55.9">25</text>
<text x="243.5" y="58.4">27</text>
<text x="252.4" y="55.9">26</text>
<text x="252.4" y="58.4">28</text>
<text x="68.9" y="62.2">16</text>
<text x="68.9" y="64.8">17</text>
<text x="132.4" y="62.2">39</text>
<text x="132.4" y="64.8">40</text>
<text x="243.5" y="61">29</text>
<text x="243.5" y="63.5">31</text>
<text x="252.4" y="61">30</text>
<text x="252.4" y="63.5">32</text>
<text x="68.9" y="67.3">18</text>
<text x="68.9" y="69.8">19</text>
<text x="132.4" y="67.3">41</text>
<text x="132.4" y="69.8">42</text>
<text x="243.5" y="66">33</text>
<text x="243.5" y="68.6">35</text>
<text x="243.5" y="71.1">37</text>
<text x="252.4" y="66">34</text>
<text x="252.4" y="68.6">36</text>
<text x="252.4" y="71.1">38</text>
<text x="68.9" y="77.5">49</text>
<text x="69.4" y="74.9">5</text>
<text x="132.4" y="72.4">43</text>
<text x="132.4" y="74.9">51</text>
<text x="132.4" y="77.5">52</text>
<text x="243.5" y="73.7">39</text>
<text x="243.5" y="76.2">41</text>
<text x="252.4" y="73.7">40</text>
<text x="252.4" y="76.2">42</text>
<text x="68.9" y="82.5">44</text>
<text x="68.9" y="80">50</text>
<text x="132.4" y="80">36</text>
<text x="132.4" y="82.5">37</text>
<text x="243.5" y="78.7">43</text>
<text x="252.4" y="78.7">44</text>
<text x="68.9" y="85.1">45</text>
<text x="68.9" y="87.6">47</text>
<text x="132.4" y="87.6">29</text>
<text x="68.9" y="90.2">48</text>
<text x="68.9" y="95.2">55</text>
<text x="132.4" y="92.7">21</text>
<text x="132.4" y="95.2">22</text>
<text x="68.9" y="97.8">56</text>
<text x="69.4" y="100.3">2</text>
<text x="132.4" y="100.3">53</text>
<text x="68.9" y="105.4">20</text>
<text x="68.9" y="107.9">46</text>
<text x="69.4" y="102.9">3</text>
<text x="132.4" y="102.9">54</text>
<text x="132.4" y="107.9">57</text>
<text x="101.7" y="135.9">A3</text>
<text x="128.4" y="135.9">B4</text>
<text x="256.3" y="137.3" transform="rotate(-90 256.3 137.3)">3</text>
<text x="101.7" y="138.4">A4</text>
<text x="101.7" y="141">B2</text>
<text x="101.7" y="143.5">C3</text>
<text x="128.4" y="138.4">D1</text>
<text x="128.5" y="141">E4</text>
<text x="251.6" y="139.7">2</text>
<text x="256.3" y="143.6" transform="rotate(-90 256.3 143.6)">1</text>
<text x="260.5" y="139.7">4</text>
<text x="101.7" y="148.6">D2</text>
<text x="101.7" y="146">D3</text>
<text x="101.7" y="151.1">C4</text>
<text x="101.7" y="153.7">D4</text>
<text x="101.7" y="156.2">D5</text>
<text x="101.8" y="161.3">E2</text>
<text x="101.8" y="158.7">E3</text>
<text x="101.8" y="163.8">E1</text>
<text x="128.4" y="163.8">A2</text>
<text x="128.4" y="166.4">A5</text>
<text x="101.7" y="171.4">B3</text>
<text x="101.7" y="174">C1</text>
<text x="128.4" y="168.9">B1</text>
<text x="128.4" y="171.4">B5</text>
<text x="128.4" y="174">C2</text>
<text x="101.8" y="176.5">E5</text>
<text x="128.4" y="176.5">C5</text>
</g>
</svg>
